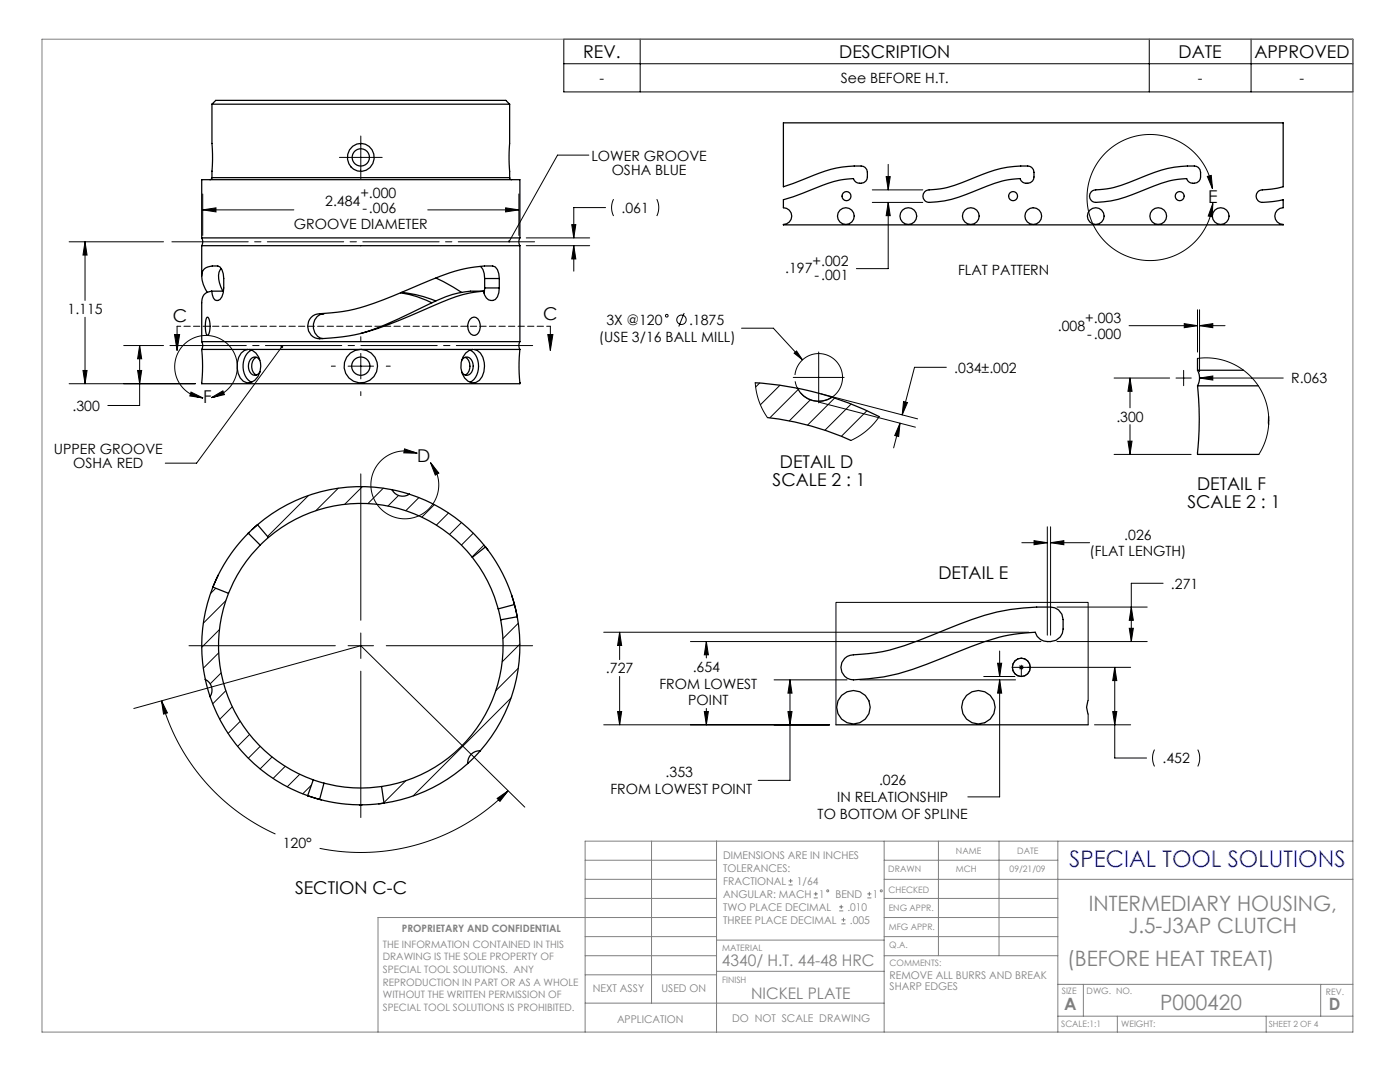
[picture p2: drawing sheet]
<svg xmlns="http://www.w3.org/2000/svg" width="279mm" height="216mm" viewBox="0 0 279 216" stroke-linecap="round" stroke-linejoin="round" font-family="sans-serif">
<g fill="none" stroke="#000" stroke-width=".2">
<path d="M112.5 7.8h157.5v10.5h-157.5zM112.5 12.7h157.5M127.8 7.8v10.5M229.4 7.8v10.5M249.7 7.8v10.5M40.5 38.7v8.3M67.7 31.4h8.6M72 27.1v8.6M103.6 38.7v8.3M117.5 31h-6.2l-9.7 17.2M122.4 39.7a3.8 3.8 0 0 0 0 3.4M131.1 39.7a3.8 3.8 0 0 1 0 3.4"/>
<path d="M174.1 37.9h10.1M176.9 35.2h.8l-.4 2.7zM177.3 32.8v5.1M240.9 35.2l.8-.2 .3 2.7zM242 37.7a12.6 12.6 0 0 0-19.4-8.8 12.6 12.6 0 0 0 .5 21.3 12.6 12.6 0 0 0 18.9-9.6M13.8 48.2h18.8M17 48.2l.4 2.7h-.8zM17 48.2v11.7M40.5 41.9l2.6-.4v.8zM40.5 41.9h18.1M85.4 41.9h18.2M100.9 41.5l2.7 .4-2.7 .4z"/>
<path d="M105 47.5h12.7M105 49h12.7M114.1 44.8h.8l-.4 2.7zM114.5 49v5.1M114.5 49l.4 2.7h-.8zM120.9 41.4h-6.4v6.1M174.1 40.4h10.1M177.3 40.4l.4 2.6h-.8zM177.3 40.4v13.2h-6.4M242 40.6l-.1 2.7-.8-.2zM13.8 76.6h25.2M16.6 73.9h.8l-.4 2.7z"/>
<path d="M17 63.3v13.3M24.7 68.9h7.9M27.5 73.9h.8l-.4 2.7zM27.9 68.9v12h-6.4M27.9 68.9l.4 2.7h-.8zM34.8 66.8h1l-.5 3.1zM35.3 65.1v4.8M38.1 78.2l2.4 1.2-2.6-.4zM42.2 79.3a6.3 6.3 0 0 0 4.1-9.7 6.3 6.3 0 0 0-10.6 .4 6.3 6.3 0 0 0 4.8 9.4M42.2 79.3l2.3-1.3 .3 .7zM56.2 69.2l-17 23.2h-6.2M66.1 73.1h.8"/>
<path d="M69.5 73.1h5M72 67.2v.8M72 70.5v5.1M72 78.1v.8M77.1 73.1h.8M109.3 66.8h1l-.5 3.1zM109.8 65.1v4.8M136.5 62.5l-1 2.7M148 65.5h6.3l5.9 6.3M150.7 76.4l.3 1.8 .4 1.8 .8 1.7 1 1.6M151.6 76.4l-.8 .8M155.7 76.9l-3.9 3.9"/>
<path d="M158.3 75.3h10.2M158.5 70.5l.5-.5 1.2 1.8zM159.3 77.7l-5.6 5.7M161.7 79.8l-4.2 4.2M163.4 70.2v10.2M163.9 78.6l19.2 5M166.6 79.4l-5.4 5.4M188.9 73.3h-6.4l-2.4 9.5M222.3 75.4h11.1M225.3 65h13.7M225.5 75.4l.4 2.7h-.8zM225.5 75.4v6"/>
<path d="M234.7 75.4h3M236.2 73.9v3.1M236.3 64.6l2.7 .4-2.7 .4zM239 71.5l1.8-.1 1.8 .1 1.7 .4 1.6 .7 1.6 .8 1.4 1 1.3 1.3 1 1.5 .9 1.5 .6 1.7 .4 1.7 .1 1.8-.1 1.7-.4 1.8-.6 1.7-.9 1.6M239 61.8v8.5M239.4 75.4l2.6-.4v.8zM239.4 65l2.6-.4v.8zM239.4 75.4h16.7M239.4 61.8v12.4M239.4 65h5.1M61.6 98.9l-8.2 8.1M67.5 97.4l-4.5 4.5"/>
<path d="M72 94.6v29.2M72.3 97.1l-3.5 3.5M76.5 97.4l-3.1 3.1M79.5 98.9l-2.1 2.1M80.7 89.6l2.6 .8h-2.7zM83.3 90.4a6.8 6.8 0 0 0-9.3 6.3 6.8 6.8 0 0 0 9.1 6.4 6.8 6.8 0 0 0 2.8-10.8M83.6 99.3l-2.6 2.6M85.9 92.3l1.7 2.1-.7 .4zM163.4 80.2l19.3 5M169.9 80.6l-5.3 5.2M173 82l-5.1 5.1M175.5 83.1l-1.2 1.5-1.3 1.3-1.5 1.1-1.7 .9"/>
<path d="M179.6 84.4l-.3 2.7-.7-.2zM179.6 84.4l-1.3 5M180.3 80.1l.8 .2-1 2.5zM222.3 90.7h15.4M225.1 88h.8l-.4 2.7zM225.5 84.7v6M43.1 117.4l-1.1 1M45.1 119.9l-4.5 4.5M86.7 100.7l-2.5 2.5M89.5 102.4l-2.4 2.4M92.1 104.3l-2.4 2.3M94.5 106.4l-2.4 2.4"/>
<path d="M96.6 108.8l-2.4 2.3M203.9 108.3h5.1M206.4 107.9l2.6 .4-2.6 .4zM209 105.1v21.6M209.7 105.1v21.6M209.7 108.3h7.7M209.7 108.3l2.6-.4v.8zM232.1 116.4h-6.3v11.6M32.2 139.8l1.2 2.4-.8 .3zM32.2 139.8a41.3 41.3 0 0 0 22.8 26.6M37.7 128.8h29.2M43.6 130.3l-3 3"/>
<path d="M43.8 125.6l-3.5 3.6M44.1 134.3l-2.1 2.1M45.1 137.8l-2.7 2.6M69.5 128.8h5M72 126.3v5.1M72 133.9v29.2M77.1 128.8h29.2M102 139.3l-19.6 19.5M103.4 124.4l-3 3M103.4 133.3l-4.5 4.5M103.8 128.5l-3.6 3.6M120.5 126.2h84.8"/>
<path d="M123.7 126.2v5.4M123.7 135v9.6M123.7 126.2l.4 2.6h-.8zM137.8 128h69.9M141 128l.4 2.7h-.8zM141 128v3.3M154.5 135.7h14.6M157.7 135.7l.4 2.6h-.8zM157.7 135.7v20h-6.4M171.6 135.7h31.1M196.3 135h6.3M199.1 132.3h.8l-.4 2.7z"/>
<path d="M199.5 135.7l.4 2.6h-.8zM199.5 135.7v23.3h-6.3M199.5 129.9v5.1M203.3 133.2h1M203.5 132.8l.7 .7M203.8 132.7v1M204.2 132.8l-.7 .7M205.1 133.2h20.5M210.9 128h18M210.9 121.1h18M217.2 139.8v-19.6h-50.4v24.4M222.5 133.2v18.1h6.3"/>
<path d="M222.5 133.2l.4 2.6h-.8zM225.4 125.4h.8l-.4 2.6zM225.8 121.1l.4 2.7h-.8zM26.7 141.4l45.3-12.6 32.7 32.3M46.4 141l-2.5 2.5M47.9 143.9l-2.4 2.5M49.8 146.6l-2.4 2.3M51.9 148.9l-2.3 2.4M54.3 151l-2.4 2.4M56.9 152.9l-2.4 2.4M59.8 154.5l-2.5 2.5M62.1 156.7l-1.7 1.7"/>
<path d="M81 155.8l-4.4 4.3M99.2 159.3l2.2-1.5-1.6 2.1zM101.4 157.8a41.3 41.3 0 0 1-37.6 11.5M120.5 144.6h45.1M123.3 142h.8l-.4 2.6zM140.6 142h.8l-.4 2.6zM141 141.4v3.2M157.3 142h.8l-.4 2.6zM217.2 142.5v2.1M218.4 144.6h7.2M222.1 142h.8l-.4 2.6zM230.4 149.6a3.8 3.8 0 0 0 0 3.3"/>
<path d="M239 149.6a3.8 3.8 0 0 1 0 3.3"/>
<circle cx="133.1" cy="63" r=".27"/>
<circle cx="136" cy="63.8" r=".94"/>
<circle cx="203.8" cy="133.2" r="1.8"/>
</g>
<g fill="none" stroke="#808080" stroke-width=".2">
<path d="M8.4 7.8h261.6v198.1h-261.6zM116.8 171.7h26.2M116.8 175.5h26.2M116.8 179.3h26.2M130 167.8v32.4M143 167.8v38.1M157.4 176.6h.8M157.4 175.8h.8M157.8 175.4v.8M162.4 179.2h.8M162.4 178.4h.8M162.8 178v.8"/>
<path d="M173.1 179.2h.8M173.1 178.4h.8M173.5 178v.8M176.5 167.8v38.1M176.5 171.7h34.6M176.5 175.5h93.5M176.5 179.3h34.6M187.3 167.8v22.9M199.4 167.8v22.9M211.1 167.8v38.1M270 167.8h-153.2v38.1M116.8 190.7h26.2"/>
<path d="M116.8 186.9h26.2M116.8 194.5h26.2M143 193.8h33.5M143 187.6h33.5M143 183.1h-67.6v22.8M167.5 181.8h.8M167.5 181h.8M167.9 180.5v.9M167.9 184.3h.8M167.9 183.5h.8M168.3 183.1v.8M176.5 190.7h34.6"/>
<path d="M176.5 183.1h34.6M176.5 186.9h34.6M211.1 196.4h58.9M216.2 196.4v6.4M263.6 196.4v6.4M116.8 200.2h59.7M211.1 202.8h58.9M223 202.8v3.1M252.7 202.8v3.1"/>
<circle cx="165.2" cy="177.8" r=".2"/>
<circle cx="175.9" cy="177.8" r=".2"/>
</g>
<path d="M167.9 73.9a4.8 4.8 0 0 0-7.9-1.9 4.8 4.8 0 0 0 2.1 7.9 4.8 4.8 0 0 0 5.9-5.7l-.1-.3" fill="none" stroke="#000" stroke-width=".2" stroke-dasharray="15.2 1.3 1.3 1.3" stroke-dashoffset="2.2" stroke-linecap="butt"/>
<path d="M35.3 65.1h74.5" fill="none" stroke="#000" stroke-width=".2" stroke-dasharray="1.3 .6" stroke-dashoffset=".5"/>
<path d="M107.1 48.2h-73.2" fill="none" stroke="#000" stroke-width=".2" stroke-dasharray="15.2 1.3 1.3 1.3" stroke-dashoffset="-.4"/>
<path d="M106.3 68.9h-72.4M203.8 133.2v1.8M205.6 133.2h-3.6" fill="none" stroke="#000" stroke-width=".2" stroke-dasharray="15.2 1.3 1.3 1.3"/>
<g fill="#000">
<path d="M16.6 73.9h.8l-.4 2.7zM17 48.2l.4 2.7h-.8zM27.5 73.9h.8l-.4 2.7zM27.9 68.9l.4 2.7h-.8zM114.1 44.8h.8l-.4 2.7zM114.5 49l.4 2.7h-.8zM40.5 41.9l2.6-.4v.8zM100.9 41.5l2.7 .4-2.7 .4zM177.3 40.4l.4 2.6h-.8zM176.9 35.2h.8l-.4 2.7zM157.7 135.7l.4 2.6h-.8zM157.3 142h.8l-.4 2.6zM141 128l.4 2.7h-.8zM140.6 142h.8l-.4 2.6zM123.3 142h.8l-.4 2.6zM123.7 126.2l.4 2.6h-.8zM225.8 121.1l.4 2.7h-.8zM225.4 125.4h.8l-.4 2.6zM206.4 107.9l2.6 .4-2.6 .4zM209.7 108.3l2.6-.4v.8zM239.4 75.4l2.6 .4v-.8zM239.4 65l2.6-.4v.8zM236.3 64.6l2.7 .4-2.7 .4zM225.1 88h.8l-.4 2.7zM225.5 75.4l.4 2.7h-.8z"/>
<path d="M34.8 66.8h1l-.5 3.1zM109.3 66.8h1l-.5 3.1z"/>
<path d="M42.2 79.3l2.3-1.3 .3 .7zM38.1 78.2l2.4 1.2-2.6-.4zM80.7 89.6l2.6 .8h-2.7zM85.9 92.3l1.7 2.1-.7 .4zM240.9 35.2l.8-.2 .3 2.7zM242 40.6l-.1 2.7-.8-.2z"/>
<path d="M56.1 69a.27 .27 0 0 0 0 .4 .27 .27 0 0 0 .4 0 .27 .27 0 0 0-.1-.4l-.2 .2 .2-.2zM101.5 48v.4l.1-.2-.1 .2a.22 .22 0 0 0 .3-.3 .22 .22 0 0 0-.3-.1z"/>
<path d="M32.2 139.8l1.2 2.4-.8 .3zM99.2 159.3l2.2-1.5-1.6 2.1zM158.5 70.5l1.7 1.3-1.2-1.8zM179.6 84.4l-.3 2.7-.7-.2zM180.3 80.1l.8 .2-1 2.5zM222.5 133.2l.4 2.6h-.8zM222.1 142h.8l-.4 2.6zM199.5 135.7l.4 2.6h-.8zM199.1 132.3h.8l-.4 2.7z"/>
</g>
<g fill="none" stroke="#000" stroke-width=".25">
<path d="M42.3 35.4l-.1 .3-.3 .2M42.3 35.4h59.4M42.3 20.8l.1 10.9-.1 3.7M42.3 20.8h59.4M42.3 20.8l.8-.8h57.8l.8 .8M70.4 29.2a2.71 2.71 0 0 1 3.7 .5 2.71 2.71 0 0 1-.3 3.7 2.71 2.71 0 0 1-3.7-.1 2.88 2.88 0 0 1 .3-4.1zM101.7 35.4l.1 .3 .3 .2M101.7 20.8l-.1 10.9 .1 3.7M156.3 24.5h99.8v12.8l-3.5 .5a1.51 1.51 0 0 0-1.9 1.3 1.39 1.39 0 0 0 1.9 1.2l3.5-.4v1.5a1.71 1.71 0 0 0-1.7 1.8 1.71 1.71 0 0 0 1.7 1.7h-99.8a1.71 1.71 0 0 0 1.7-1.7 1.71 1.71 0 0 0-1.7-1.8v-1.5l2-.6 3.8-1.5a19.9 19.9 0 0 1 8.2-2.2 1.44 1.44 0 0 0 1.5 1 1.44 1.44 0 0 0 1.3-1.3 1.66 1.66 0 0 0-.8-2.1 20.3 20.3 0 0 0-9.8 1.7l-6.2 2.4zM184.6 38.3a2.15 2.15 0 0 1 1.7-.5l1.3-.1a52.4 52.4 0 0 0 9.6-3.3 19.4 19.4 0 0 1 8.3-1.2 2 2 0 0 1 .1 3.2 1.47 1.47 0 0 1-2-.8 19.6 19.6 0 0 0-8 2.1l-1.5 .6a21.1 21.1 0 0 1-9 2 1.25 1.25 0 0 1-.5-2zM217.8 38.3a2.15 2.15 0 0 1 1.7-.5l1.4-.1a52.5 52.5 0 0 0 9.6-3.3 19.4 19.4 0 0 1 8.3-1.2 2 2 0 0 1 .1 3.2 1.47 1.47 0 0 1-2.1-.8 19.6 19.6 0 0 0-7.9 2.1l-1.5 .6a21.1 21.1 0 0 1-9 2 1.25 1.25 0 0 1-.6-2zM40.3 47.5a1.59 1.59 0 0 1 0 1.5"/>
<path d="M40.3 49h63.5M40.3 47.5h63.5M40.3 47.5v-11.6h63.5v11.6M40.3 49v6.1M42.3 58.1a1.72 1.72 0 0 0 .9 1.9h.3a2.32 2.32 0 0 0 1.2-2.5v-1.9a2.32 2.32 0 0 0-1.2-2.5h-.6a2.81 2.81 0 0 0-2.4 1 4.9 4.9 0 0 0 .9 4.2M42.3 58.1l-.3 .1a1.96 1.96 0 0 0-1.7 2.2v7.8M42.3 58.1h2.3M44.2 53.6a3.3 3.3 0 0 0-.1 3.7l.4 .8M79.9 58.4a20 20 0 0 1 6.3 2M80.1 58.3l.7 .1a23.9 23.9 0 0 1 6.2 1.7M87 55.5l1.5 .7 3.6 2.1M95.8 53.2a2.41 2.41 0 0 1 .9 2.4"/>
<path d="M96.5 58.1l-.8 .1a25.2 25.2 0 0 0-9.1 2.7 91 91 0 0 1-15.9 5.9l-5.6 .7a2.69 2.69 0 0 1-3.7-2.4 2.41 2.41 0 0 1 2.4-2.5M96.5 58.1a19.7 19.7 0 0 0-11 2.6 76.1 76.1 0 0 1-13.5 5.8M96.7 57.5l-.1 1M96.7 55.6v1.9M96.7 55.6h2.9M96.7 57.5h2.9M99.6 55.6a2.17 2.17 0 0 0-1.3-2.5h-.8a28.2 28.2 0 0 0-11.6 2.8 117.6 117.6 0 0 1-15.1 5.8l-3.5 .6-3.5 .3M99.6 57.5a2.13 2.13 0 0 1-1.3 2.5h-.3a1.42 1.42 0 0 1-1.3-1.2l-.2-.7M99.6 55.6v1.9M103.8 47.5a1.59 1.59 0 0 0 0 1.5M103.8 49v19.2M40.3 68.2a1.59 1.59 0 0 1 0 1.5"/>
<path d="M40.3 68.2h63.5M40.3 69.7h9.2a2.63 2.63 0 0 0-2.1 2.6 4 4 0 0 0 1.2 3.8 2.02 2.02 0 0 0 2.9-1 3.9 3.9 0 0 0-1.1-5.2l-.8-.2h22.3M40.3 69.7a33.4 33.4 0 0 1 0 6.9h63.5v-.2M41.3 63.3a2.23 2.23 0 0 1 .6 2.2 1.71 1.71 0 0 1-.5 1.4 3.6 3.6 0 0 1-.3-3.1zM50.2 69.9a3.9 3.9 0 0 0 0 6.4M51.1 71.3a2.1 2.1 0 0 0 .1 3.5M51.9 71.9a1.12 1.12 0 0 0-1.2-.7 1.12 1.12 0 0 0-1 1 1.99 1.99 0 0 0 1 2.7 1.16 1.16 0 0 0 1.2-.7M63.8 62.6h.9a2.53 2.53 0 0 0-2.2 2.4 2.53 2.53 0 0 0 1.9 2.6M71.9 69.7a3.3 3.3 0 0 0-2.8 5.1 3.3 3.3 0 0 0 5.8 0 3.3 3.3 0 0 0-2.8-5.1M71.9 69.7h.2M72.1 69.7h22.3a3.4 3.4 0 0 0-2.2 4.8 2.2 2.2 0 0 0 3.5 1.4 4.5 4.5 0 0 0 .2-5.4l-.7-.6-.7-.2M92.2 71.8a1.12 1.12 0 0 1 1.2-.5 1.12 1.12 0 0 1 .9 .9 1.99 1.99 0 0 1-1 2.7 1.14 1.14 0 0 1-1.2-.7"/>
<path d="M92.9 71.3a2.11 2.11 0 0 1-.1 3.5M93.8 69.8a3.9 3.9 0 0 1 0 6.5M93.8 63.7a1.03 1.03 0 0 1 1.1-.4 1.03 1.03 0 0 1 .8 .8 2.08 2.08 0 0 1-.9 2.8 1.7 1.7 0 0 1-1.4-2.2zM94.7 69.7h9.1M103.8 69.7a31.8 31.8 0 0 0 0 6.7M103.8 68.2a1.59 1.59 0 0 0 0 1.5M150.7 76.4l4.9 .5 3.5 .6M159.1 77.5a4.8 4.8 0 0 0 7 1.8M159.1 77.5l7 1.8M166.1 79.3l3.2 1.1 6.2 2.7M239 73.9a3.2 3.2 0 0 1 0 3.1M239 73.9h9.2"/>
<path d="M239 71.5v2.4M239 77h12.1M239 77a66.6 66.6 0 0 1 0 13.7h12.2M78.2 97.7a2.38 2.38 0 0 0 3.5 .9M78.2 97.7l3.5 .9M78.2 97.7a31.7 31.7 0 0 0-26.8 7M81.7 98.6a31.7 31.7 0 0 1 15.2 10.5M153.2 83.3a55.1 55.1 0 0 1 16.6 4.6M253.2 83.1v1.6M42.5 117.2l3.1 1.2M42.5 117.2a31.8 31.8 0 0 0-1.5 18.4M43.6 114.7l-1.1 2.5"/>
<path d="M45.6 118.4a28.4 28.4 0 0 0 16.9 37.2M49.5 106.4v.1M49.6 106.4a31.8 31.8 0 0 0-7.1 10.8M49.6 106.4l2.3 2.4M49.7 106.2l-.1 .2M51.4 104.7l-1.8 1.7M51.4 104.7l2.2 2.5M51.4 104.7l-1.1 .9M51.9 108.8a28.4 28.4 0 0 0-6.3 9.6M53.6 107.2l-1.7 1.6M53.6 107.2a28.4 28.4 0 0 1 40.7 4M94.3 111.2a28.4 28.4 0 0 1 5.1 10.3"/>
<path d="M96.9 109.1a31.8 31.8 0 0 1 5.8 11.5M96.9 109.1l-2.6 2.1M96.9 109.1l.5 .6M102.1 118.7l1.1 4.4M41 135.6a2.38 2.38 0 0 1 .9 3.4M41 135.6l.9 3.4M41.9 139a31.7 31.7 0 0 0 19.5 19.8M99.4 121.5l.5 2.2M99.9 123.7a28.4 28.4 0 0 1-23.8 33.2M102.7 120.6l-3.3 .9M102.7 120.6l.5 2.5M103.2 123.1l-3.3 .6"/>
<path d="M103.2 123.1a31.8 31.8 0 0 1-7.3 26.7M168.6 131.4a4.3 4.3 0 0 1 3.4-.9l1.3-.1a32.6 32.6 0 0 0 10.2-2.6l5.4-2.2a47.8 47.8 0 0 1 18-4.5h2.8a2.5 2.5 0 0 1 2.5 2.5v1.9a2.79 2.79 0 0 1-3.9 2.4l-.6-.3-.7-.6-.4-.8a35.9 35.9 0 0 0-12.9 2.9l-3 1.2a104 104 0 0 1-11.4 4.1 36.4 36.4 0 0 1-9.6 1.2 2.49 2.49 0 0 1-1.1-4.2zM217.2 139.8a3.1 3.1 0 0 0 0 2.7M61.4 158.8l2.4 .7M61.4 158.8l2.8 .8M62.5 155.6l-1.1 3.2M62.5 155.6l2.2 .7M63.8 159.5a31.7 31.7 0 0 0 12.8 .8M64.7 156.3l-.9 3.2M64.7 156.3a28.4 28.4 0 0 0 11.4 .6M76.1 156.9l.5 3.4M93.3 152.4a31.7 31.7 0 0 1-16.7 7.9"/>
<path d="M95.9 149.8a2.38 2.38 0 0 0-2.6 2.6M95.9 149.8l-2.6 2.6M166.8 144.6h50.4M71.7 160.6h.6M76.6 160.3l-1 .1"/>
<circle cx="72" cy="31.4" r="1.73"/>
<circle cx="168.9" cy="39.1" r=".9"/>
<circle cx="202.2" cy="39.1" r=".9"/>
<circle cx="235.4" cy="39.1" r=".9"/>
<circle cx="168.8" cy="43.1" r="1.67"/>
<circle cx="181.3" cy="43.1" r="1.67"/>
<circle cx="193.7" cy="43.1" r="1.67"/>
<circle cx="206.2" cy="43.1" r="1.67"/>
<circle cx="218.7" cy="43.1" r="1.67"/>
<circle cx="231.1" cy="43.1" r="1.67"/>
<circle cx="243.6" cy="43.1" r="1.67"/>
<circle cx="72" cy="73.1" r="1.83"/>
<circle cx="203.8" cy="133.1" r="1.8"/>
<circle cx="170.3" cy="141.1" r="3.3"/>
<circle cx="195.3" cy="141.1" r="3.3"/>
</g>
<text font-size="4.6" fill="#00f" x="213.4" y="173">SPECIAL TOOL SOLUTIONS</text>
<g font-size="4.2" fill="#808080">
<text x="217.3" y="181.9">INTERMEDIARY HOUSING,</text>
<text x="225.2" y="186.1">J.5-J3AP CLUTCH</text>
<text x="213" y="192.8">(BEFORE HEAT TREAT)</text>
<text x="231.6" y="201.5">P000420</text>
</g>
<g font-size="3.5">
<text x="116.4" y="11.6">REV.</text>
<text x="167.5" y="11.6">DESCRIPTION</text>
<text x="235.2" y="11.6">DATE</text>
<text x="250.3" y="11.6">APPROVED</text>
<text x="241.1" y="40.4">E</text>
<text x="34.5" y="64.2">C</text>
<text x="108.4" y="63.8">C</text>
<text x="40.5" y="80.5">F</text>
<text x="83.3" y="92.2">D</text>
<text x="155.7" y="93.5">DETAIL D</text>
<text x="154.2" y="97">SCALE 2 : 1</text>
<text x="237" y="101.3">SCALE 2 : 1</text>
<text x="238.9" y="97.8">DETAIL F</text>
<text x="187.3" y="115.4">DETAIL E</text>
<text x="58.9" y="178.4">SECTION C-C</text>
</g>
<g font-size="3.4" fill="#808080">
<text x="212.4" y="201.4">A</text>
<text x="265.2" y="201.4">D</text>
</g>
<g font-size="3.2" fill="#808080">
<text x="144.1" y="192.8">4340/ H.T. 44-48 HRC</text>
<text x="149.9" y="199.2">NICKEL PLATE</text>
</g>
<g font-size="2.8">
<text x="119.7" y="16.6">-</text>
<text x="167.8" y="16.6">See BEFORE H.T.</text>
<text x="239.1" y="16.6">-</text>
<text x="259.4" y="16.6">-</text>
<text x="118" y="32.1">LOWER GROOVE</text>
<text x="122.1" y="34.9">OSHA BLUE</text>
<text x="64.9" y="41.2">2.484</text>
<text x="71.9" y="39.6">+.000</text>
<text x="58.6" y="45.8">GROOVE DIAMETER</text>
<text x="72.3" y="42.4">-.006</text>
<text x="124" y="42.5">.061</text>
<text x="162.2" y="53">+.002</text>
<text x="156.7" y="54.6">.197</text>
<text x="162.6" y="55.8">-.001</text>
<text x="191.2" y="54.8">FLAT PATTERN</text>
<text x="13.5" y="62.7">1.115</text>
<text x="121" y="64.9">3X @120</text>
<text x="137.5" y="64.9">.1875</text>
<text x="216.6" y="64.4">+.003</text>
<text x="119.5" y="68.2">(USE 3/16 BALL MILL)</text>
<text x="211.1" y="66.1">.008</text>
<text x="217" y="67.7">-.000</text>
<text x="190.4" y="74.4">.034±.002</text>
<text x="257.7" y="76.5">R.063</text>
<text x="14.5" y="82">.300</text>
<text x="222.8" y="84.1">.300</text>
<text x="10.7" y="90.6">UPPER GROOVE</text>
<text x="14.6" y="93.5">OSHA RED</text>
<text x="224.4" y="107.7">.026</text>
<text x="217.4" y="111">(FLAT LENGTH)</text>
<text x="233.7" y="117.5">.271</text>
<text x="120.9" y="134.4">.727</text>
<text x="131.6" y="137.4">FROM LOWEST</text>
<text x="138.2" y="134">.654</text>
<text x="137.3" y="140.7">POINT</text>
<text x="132.8" y="155.1">.353</text>
<text x="232" y="152.3">.452</text>
<text x="121.8" y="158.5">FROM LOWEST POINT</text>
<text x="167.1" y="160.1">IN RELATIONSHIP</text>
<text x="175.4" y="156.7">.026</text>
<text x="163.2" y="163.4">TO BOTTOM OF SPLINE</text>
<text x="56.4" y="169.2">120°</text>
</g>
<g font-size="2.1" fill="#808080">
<text x="144.3" y="171.4">DIMENSIONS ARE IN INCHES</text>
<text x="144.3" y="174">TOLERANCES:</text>
<text x="144.3" y="179.2">ANGULAR: MACH</text>
<text x="144.3" y="176.6">FRACTIONAL</text>
<text x="159" y="176.6">1/64</text>
<text x="163.5" y="179.2">1</text>
<text x="166.7" y="179.2">BEND</text>
<text x="174.2" y="179.2">1</text>
<text x="144.3" y="181.8">TWO PLACE DECIMAL</text>
<text x="144.3" y="184.3">THREE PLACE DECIMAL</text>
<text x="169.1" y="181.8">.010</text>
<text x="169.6" y="184.3">.005</text>
<text x="118.3" y="197.9">NEXT ASSY</text>
<text x="132" y="197.9">USED ON</text>
<text x="177.5" y="195.4">REMOVE ALL BURRS AND BREAK</text>
<text x="177.5" y="197.5">SHARP EDGES</text>
<text x="146.1" y="203.8">DO NOT SCALE DRAWING</text>
<text x="123.1" y="204">APPLICATION</text>
</g>
<g font-size="2" fill="#808080">
<text x="76.4" y="189.1">THE INFORMATION CONTAINED IN THIS</text>
<text x="76.4" y="191.6">DRAWING IS THE SOLE PROPERTY OF</text>
<text x="80.2" y="186">PROPRIETARY AND CONFIDENTIAL</text>
<text x="76.4" y="194.2">SPECIAL TOOL SOLUTIONS. ANY</text>
<text x="76.4" y="196.7">REPRODUCTION IN PART OR AS A WHOLE</text>
<text x="76.4" y="199.2">WITHOUT THE WRITTEN PERMISSION OF</text>
<text x="76.4" y="201.7">SPECIAL TOOL SOLUTIONS IS PROHIBITED.</text>
</g>
<g font-size="1.8" fill="#808080">
<text x="190.8" y="170.3">NAME</text>
<text x="203" y="170.4">DATE</text>
<text x="177.3" y="174.1">DRAWN</text>
<text x="177.3" y="178.1">CHECKED</text>
<text x="190.8" y="174.1">MCH</text>
<text x="201.5" y="174.1">09/21/09</text>
<text x="177.4" y="181.7">ENG APPR.</text>
<text x="177.4" y="185.5">MFG APPR.</text>
<text x="144.1" y="189.8">MATERIAL</text>
<text x="177.5" y="189.3">Q.A.</text>
<text x="144.1" y="196.2">FINISH</text>
<text x="177.5" y="192.8">COMMENTS:</text>
<text x="211.9" y="198.3">SIZE</text>
<text x="216.9" y="198.4">DWG. NO.</text>
<text x="264.6" y="198.5">REV.</text>
<text x="211.8" y="204.9">SCALE:1:1</text>
<text x="223.7" y="205">WEIGHT:</text>
</g>
<text font-size="1.7" fill="#808080" x="253.2" y="204.9">SHEET 2 OF 4</text>
</svg>
